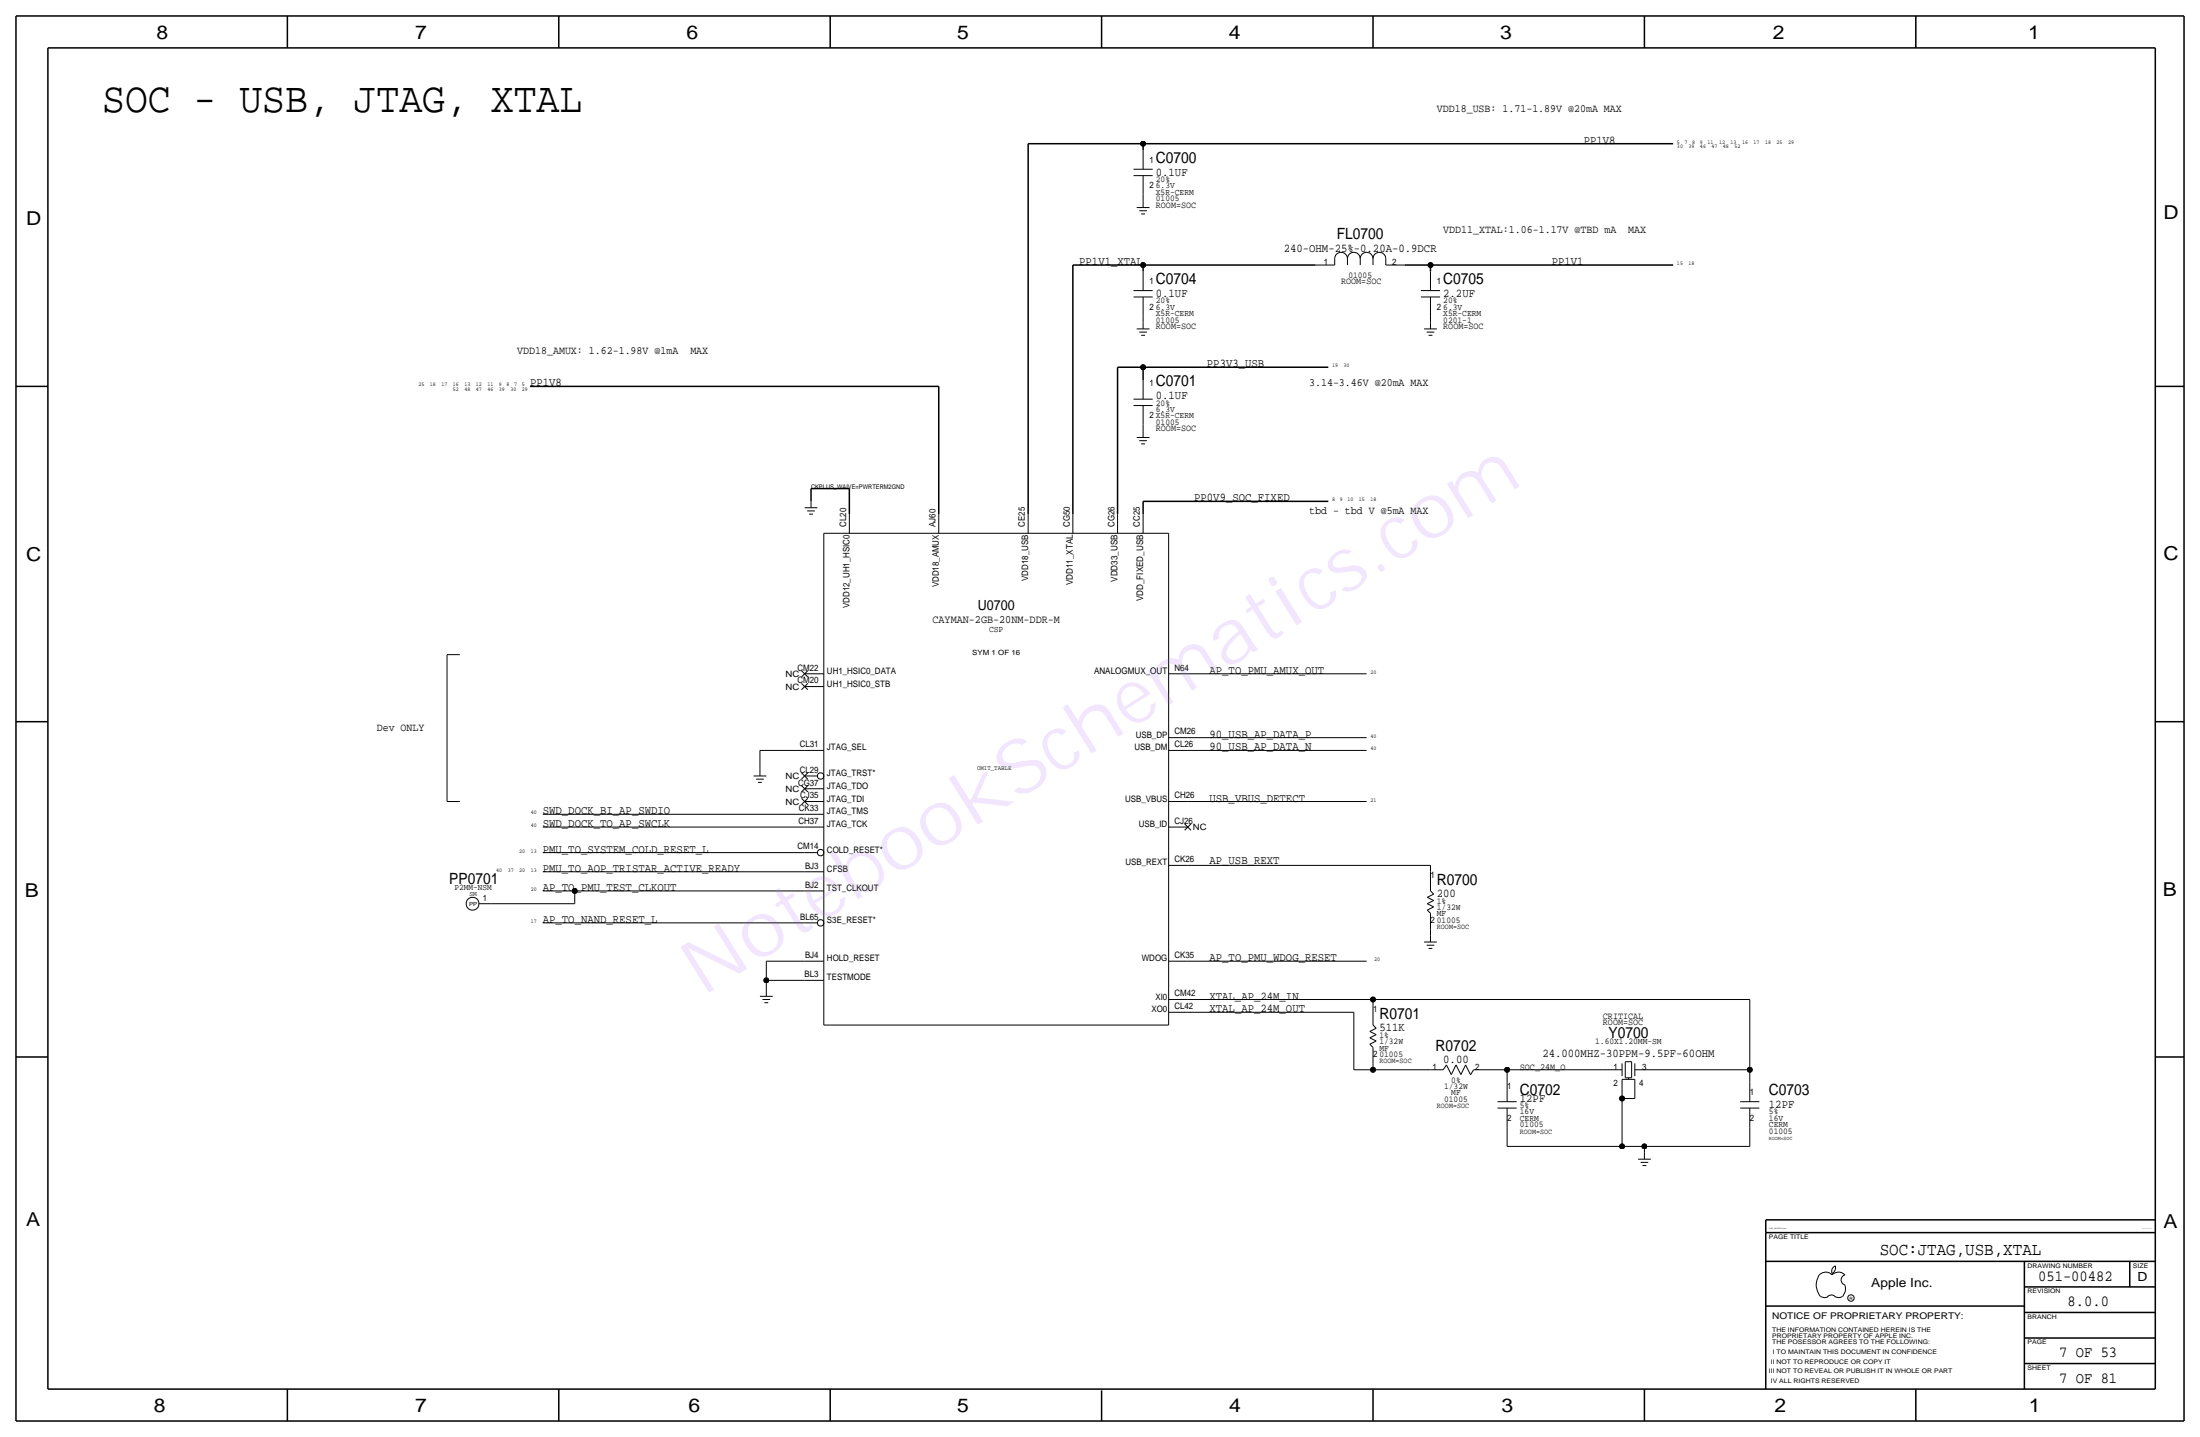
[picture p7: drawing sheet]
<svg xmlns="http://www.w3.org/2000/svg" width="875mm" height="572mm" viewBox="0 0 875 572" stroke-linecap="round" stroke-linejoin="round" font-family="sans-serif">
<g fill="none" stroke="#000" stroke-width=".4">
<path d="M454.7 59.7v7.6zM450.8 69.9h7.7zM450.8 67.3h7.7zM454.7 77.5v2.5zM454.7 69.8v7.7zM452.1 82.6h5.1zM453.1 83.8h3.1zM453.9 85.1h1.5zM454.7 80v2.6zM450.8 118.1h7.7zM450.8 115.6h7.7zM454.7 108v7.6z"/>
<path d="M454.7 118.1v7.6zM523.2 105.4h7.7zM530.9 102.9a2.54 2.54 0 0 1 2.5-2.6 2.54 2.54 0 0 1 2.5 2.6 2.54 2.54 0 0 1 2.6-2.6 2.54 2.54 0 0 1 2.5 2.6 2.54 2.54 0 0 1 2.6-2.6 2.54 2.54 0 0 1 2.5 2.6 2.54 2.54 0 0 1 2.5-2.6 2.54 2.54 0 0 1 2.6 2.6M530.9 102.9v2.5zM535.9 102.9v2.5zM541 102.9v2.5zM546.1 102.9v2.5zM551.2 105.4h7.6zM551.2 102.9v2.5zM565.1 118.1h7.7zM565.1 115.6h7.7zM569 108v7.6z"/>
<path d="M569 118.1v7.6zM452.1 130.8h5.1zM453.1 132.1h3.1zM453.9 133.4h1.5zM454.7 125.7v2.6zM454.7 128.3v2.5zM566.4 130.8h5.1zM567.4 132.1h3.1zM568.2 133.4h1.5zM569 125.7v2.6zM569 128.3v2.5zM450.8 158.8h7.7z"/>
<path d="M454.7 151.1v7.7zM450.8 161.3h7.7zM452.1 174h5.1zM453.1 175.3h3.1zM453.9 176.5h1.5zM454.7 168.9v2.6zM454.7 161.3v7.6zM454.7 171.5v2.5zM322.6 199.4v2.5zM320 201.9h5.1zM321.1 203.2h3zM321.8 204.5h1.5z"/>
<path d="M327.7 212.1v195.6zM327.7 212.1h137.1zM337.8 204.5v7.6zM373.4 204.5v7.6zM408.9 204.5v7.6zM426.7 204.5v7.6zM444.5 204.5v7.6zM454.7 204.5v7.6zM464.8 212.1v195.6zM177.8 260.4v58.4zM177.8 260.4h5.1zM318.8 274.3l2.5-2.5z"/>
<path d="M318.8 271.8l2.5 2.5zM318.8 269.2l2.5-2.5zM318.8 266.7l2.5 2.5zM320 273.1h7.7zM320 268h7.7zM464.8 268h7.6zM472.4 268h71.2zM302.3 298.5h17.7zM302.3 298.5v7.6zM320 298.5h7.7zM464.8 298.5h7.6zM464.8 293.4h7.6z"/>
<path d="M472.4 298.5h71.2zM472.4 293.4h71.2zM177.8 318.8h5.1zM299.7 308.6h5.1zM300.7 309.9h3.1zM301.5 311.2h1.5zM302.3 306.1v2.5zM318.8 317.5l2.5 2.5zM318.8 315l2.5-2.6zM318.8 312.4l2.5 2.6zM318.8 309.9l2.5-2.6zM318.8 307.3l2.5 2.6z"/>
<path d="M320 308.6h5.1zM320 318.8h7.7zM320 313.7h7.7zM464.8 318.8h7.6zM472.4 318.8h71.2zM215.9 339.1h104.1zM215.9 323.9h104.1zM215.9 328.9h104.1zM318.8 320l2.5-2.5zM320 339.1h5.1zM320 328.9h7.7zM320 323.9h7.7z"/>
<path d="M464.8 328.9h7.6zM471.2 327.7l2.5 2.5zM473.7 327.7l-2.5 2.5zM190.5 359.4h5.1zM195.6 359.4h33zM215.9 346.7h104.1zM215.9 354.3h12.7zM228.6 354.3h91.4zM228.6 354.3v5.1zM320 354.3h7.7zM320 346.7h7.7zM464.8 344.2h7.6z"/>
<path d="M472.4 344.2h96.6zM567.7 359.4l2.5 1.3zM567.7 356.9l2.5 1.2zM567.7 356.9l2.5-1.3zM567.7 359.4l2.5-1.3zM569 354.3l1.2 1.3zM569 344.2v2.5zM569 346.7v7.6zM215.9 367h104.1zM320 367h5.1zM566.4 374.6h5.1zM567.4 375.9h3.1z"/>
<path d="M567.7 362l1.3 1.2zM567.7 362l2.5-1.3zM568.2 377.2h1.5zM569 369.6v2.5zM569 372.1v2.5zM569 363.2v6.4zM302.3 396.2h5zM303.3 397.5h3zM304 398.8h1.6zM304.8 382.3v7.6zM304.8 389.9v3.8zM304.8 393.7v2.5z"/>
<path d="M304.8 382.3h15.2zM304.8 389.9h15.2zM320 382.3h7.7zM320 389.9h7.7zM464.8 397.5h7.6zM464.8 382.3h7.6zM472.4 397.5h73.7zM472.4 382.3h71.2zM546.1 397.5v2.6zM546.1 397.5h149.9zM696 397.5v28zM327.7 407.7h137.1z"/>
<path d="M464.8 402.6h7.6zM472.4 402.6h66.1zM538.5 402.6v22.9zM544.8 410.2l2.6-1.3zM544.8 415.3l2.6-1.3zM544.8 412.7l2.6-1.2zM544.8 415.3l1.3 1.3zM544.8 412.8l2.6 1.2zM544.8 410.2l2.6 1.3zM546.1 407.7l1.3 1.2zM546.1 400.1v7.6zM546.1 416.6v6.3z"/>
<path d="M538.5 425.5h7.6zM546.1 422.9v2.5zM546.1 425.5h22.9zM569 425.5h5zM575.3 423.5l-1.3 2zM575.3 423.5l1.9 3.9zM579.1 423.5l-1.9 3.9zM579.1 423.5l2 3.9zM582.9 423.5l-1.9 3.9zM582.9 423.5l2 3.9zM586.1 425.5h5.7zM586.1 425.5l-1.2 2z"/>
<path d="M591.8 425.5h7.6zM595.6 438.1h7.7zM599.4 425.4v5.1zM599.4 425.5h38.1zM599.4 430.5v7.6zM637.5 425.5h7.7zM645.2 436.9h5zM645.2 433.1v3.8zM645.2 436.9v19zM645.2 429.3v3.8zM645.2 422.9v5.1zM645.2 429.3h5z"/>
<path d="M646.4 422.2v6.5zM646.4 422.2h2.6zM646.4 428.7h2.6zM647.7 428.7v.6zM649 422.2v6.5zM650.2 433.1v3.8zM650.2 429.3v3.8zM650.2 422.9v5.1zM650.2 425.5h7.7zM657.9 425.5h38.1zM692.1 438.1h7.7zM696 425.4v5.1z"/>
<path d="M696 430.5v7.6zM595.6 440.7h7.6zM599.4 455.9h45.8zM599.4 448.3v7.6zM599.4 440.7v7.6zM645.2 455.9h8.8zM654 455.9v2.6zM654 458.5v2.5zM654.1 455.9h41.9zM692.1 440.7h7.7zM696 448.3v7.6zM696 440.7v7.6z"/>
<path d="M651.5 461h5.1zM652.5 462.3h3.1zM653.3 463.6h1.5zM724.2 515.6l.4 .2a2.67 2.67 0 0 0 2.6-.2M726.9 515.7a2.09 2.09 0 0 1 3 0M728.7 507a3.5 3.5 0 0 1 5.1 0 2.08 2.08 0 0 0-1.5 2 2.08 2.08 0 0 0 1.5 2M728.7 507a3.6 3.6 0 0 0-3.9-.8 3.6 3.6 0 0 0-2.2 3.3 7.1 7.1 0 0 0 1.5 6.2M729 504.2l1-.7a2.79 2.79 0 0 1-1.3 3l-.1-1.4zM729.7 515.6l.5 .2a2.67 2.67 0 0 0 2.5-.2M733.8 511.1a4.5 4.5 0 0 1-1 4.6"/>
<circle cx="326.4" cy="308.6" r="1.28"/>
<circle cx="326.4" cy="339.1" r="1.28"/>
<circle cx="188" cy="359.4" r="2.56"/>
<circle cx="326.4" cy="367" r="1.28"/>
<circle cx="736.2" cy="516.2" r="1.28"/>
</g>
<g fill="none" stroke="#000" stroke-width=".6" stroke-linecap="butt">
<path d="M6.3 6.4v558.7zM6.4 6.4h862.3zM19 19.1h838.2zM19 19.1v533.4zM114.3 6.4v12.7zM222.2 6.4v12.7zM330.2 6.4v12.7zM438.1 6.4v12.7zM546.1 6.4v12.7zM654 6.4v12.7zM762 6.4v12.7zM857.2 19.1v533.4z"/>
<path d="M868.7 6.4v558.7zM408.9 57.2h45.8zM408.9 57.2v147.3zM454.7 57.1v2.6zM454.7 57.2h210.8zM426.7 105.4h28zM426.7 105.4v99.1zM454.7 105.4h68.5zM454.7 105.4v2.6zM558.8 105.4h10.2zM569 105.4h96.5zM569 105.4v2.6z"/>
<path d="M6.3 153.7h12.7zM210.8 153.7h162.6zM373.4 153.7v50.8zM444.5 146v58.5zM444.5 146.1h10.2zM454.7 146.1h73.6zM454.7 146.1v5zM857.2 153.7h11.5zM322.6 194.3h15.2zM322.6 194.3v5.1zM337.8 194.3v10.2zM454.7 199.4h73.6z"/>
<path d="M454.7 199.4v5.1zM6.3 287h12.7zM857.2 287h11.5zM6.3 420.4h12.7zM857.2 420.4h11.5zM702.3 490.2h154.9zM702.3 485.1v5.1zM702.3 485.1h155zM702.3 490.2v62.3zM702.3 501.6h154.9zM702.3 519.4h102.9zM805.2 501.6v50.8z"/>
<path d="M805.2 511.8h52zM847.1 501.6v10.2zM805.2 522h52zM805.2 532.1h52zM19 552.5h838.2zM114.3 552.5v12.7zM222.2 552.5v12.7zM330.2 552.5v12.7zM438.1 553v12.2zM546.1 552.5v12.7zM654 552.5v12.7zM762 552.5v12.7z"/>
<path d="M805.2 542.3h52zM6.4 565.2h862.3z"/>
</g>
<g fill="#000" stroke="#000" stroke-width=".4">
<circle cx="454.7" cy="57.1" r="1.02"/>
<circle cx="454.7" cy="105.4" r="1.02"/>
<circle cx="569" cy="105.4" r="1.02"/>
<circle cx="454.7" cy="146" r="1.02"/>
<circle cx="228.6" cy="354.3" r="1.02"/>
<circle cx="304.8" cy="389.9" r="1.02"/>
<circle cx="546.1" cy="397.5" r="1.02"/>
<circle cx="546.1" cy="425.4" r="1.02"/>
<circle cx="599.4" cy="425.4" r="1.02"/>
<circle cx="645.2" cy="436.9" r="1.02"/>
<circle cx="696" cy="425.4" r="1.02"/>
<circle cx="645.2" cy="455.9" r="1.02"/>
<circle cx="654.1" cy="455.9" r="1.02"/>
</g>
<text font-size="30.2" fill="#9f40ff" x="279.3" y="396.5" transform="rotate(-32 279.3 396.5)">NotebookSchematics.com</text>
<text font-size="17" x="40.6" y="44.5">SOC - USB, JTAG, XTAL</text>
<g font-size="7.6">
<text x="62.2" y="15.5">8</text>
<text x="165.1" y="15.5">7</text>
<text x="273" y="15.5">6</text>
<text x="380.7" y="15.5">5</text>
<text x="488.7" y="15.5">4</text>
<text x="596.6" y="15.5">3</text>
<text x="705.1" y="15.5">2</text>
<text x="806.7" y="15.5">1</text>
<text x="10.4" y="89.4">D</text>
<text x="860.5" y="87.1">D</text>
<text x="10.4" y="223.3">C</text>
<text x="860.6" y="222.8">C</text>
<text x="9.9" y="356.6">B</text>
<text x="860.3" y="356.4">B</text>
<text x="10.4" y="487.4">A</text>
<text x="860.6" y="488.2">A</text>
<text x="61.2" y="561.6">8</text>
<text x="165.1" y="561.6">7</text>
<text x="273.8" y="561.6">6</text>
<text x="380.7" y="561.6">5</text>
<text x="488.9" y="561.6">4</text>
<text x="597.2" y="561.6">3</text>
<text x="705.9" y="561.6">2</text>
<text x="806.9" y="561.6">1</text>
</g>
<text font-size="7.1" x="747.6" y="499.1">SOC:JTAG,USB,XTAL</text>
<g font-size="6.2">
<text x="459.7" y="64.8">C0700</text>
<text x="531.7" y="95.2">FL0700</text>
<text x="459.7" y="113">C0704</text>
<text x="574" y="113">C0705</text>
<text x="459.7" y="153.7">C0701</text>
<text x="178.7" y="351.5">PP0701</text>
<text x="571.5" y="351.8">R0700</text>
<text x="548.6" y="405.1">R0701</text>
<text x="639.8" y="412.7">Y0700</text>
<text x="571" y="417.8">R0702</text>
<text x="604.5" y="435.6">C0702</text>
<text x="703.6" y="435.6">C0703</text>
<text x="810.7" y="509.3">051-00482</text>
<text x="822.3" y="519.4">8.0.0</text>
<text x="819" y="539.8">7 OF 53</text>
<text x="819" y="549.9">7 OF 81</text>
</g>
<text font-size="5.6" x="388.9" y="242.6">U0700</text>
<g font-size="5">
<text x="850.2" y="509.3">D</text>
<text x="744.2" y="511.8">Apple Inc.</text>
</g>
<g font-size="4.7">
<text x="629.9" y="57.1">PP1V8</text>
<text x="459.7" y="69.9">0.1UF</text>
<text x="510.6" y="100.3">240-OHM-25%-0.20A-0.9DCR</text>
<text x="429.3" y="105.4">PP1V1_XTAL</text>
<text x="617.2" y="105.4">PP1V1</text>
<text x="459.7" y="118.1">0.1UF</text>
<text x="574" y="118.1">2.2UF</text>
<text x="480.1" y="146">PP3V3_USB</text>
<text x="210.8" y="153.7">PP1V8</text>
<text x="459.7" y="158.8">0.1UF</text>
<text x="475" y="199.4">PP0V9_SOC_FIXED</text>
<text x="481.1" y="268">AP_TO_PMU_AMUX_OUT</text>
<text x="481.1" y="293.4">90_USB_AP_DATA_P</text>
<text x="481.1" y="298.5">90_USB_AP_DATA_N</text>
<text x="215.9" y="323.9">SWD_DOCK_BI_AP_SWDIO</text>
<text x="481.1" y="318.8">USB_VBUS_DETECT</text>
<text x="215.9" y="328.9">SWD_DOCK_TO_AP_SWCLK</text>
<text x="215.9" y="339.1">PMU_TO_SYSTEM_COLD_RESET_L</text>
<text x="215.9" y="346.7">PMU_TO_AOP_TRISTAR_ACTIVE_READY</text>
<text x="481.1" y="343.7">AP_USB_REXT</text>
<text x="215.9" y="354.3">AP_TO_PMU_TEST_CLKOUT</text>
<text x="571.5" y="356.9">200</text>
<text x="215.9" y="367">AP_TO_NAND_RESET_L</text>
<text x="481.1" y="382.3">AP_TO_PMU_WDOG_RESET</text>
<text x="481.1" y="397.5">XTAL_AP_24M_IN</text>
<text x="481.1" y="402.6">XTAL_AP_24M_OUT</text>
<text x="548.6" y="410.2">511K</text>
<text x="574.1" y="422.9">0.00</text>
<text x="613.5" y="420.4">24.000MHZ-30PPM-9.5PF-60OHM</text>
<text x="604.5" y="438.1">12PF</text>
<text x="703.6" y="440.7">12PF</text>
</g>
<text font-size="4.5" x="370.9" y="247.7">CAYMAN-2GB-20NM-DDR-M</text>
<g font-size="4.4">
<text x="571.5" y="44.4">VDD18_USB: 1.71-1.89V @20mA MAX</text>
<text x="574" y="92.7">VDD11_XTAL:1.06-1.17V @TBD mA</text>
<text x="647.6" y="92.7">MAX</text>
<text x="205.7" y="141">VDD18_AMUX: 1.62-1.98V @1mA</text>
<text x="274.6" y="141">MAX</text>
<text x="520.7" y="153.7">3.14-3.46V @20mA MAX</text>
<text x="520.7" y="204.5">tbd - tbd V @5mA MAX</text>
<text x="149.9" y="290.8">Dev ONLY</text>
</g>
<g font-size="3.8">
<text x="459.7" y="82.5">ROOM=SOC</text>
<text x="533.4" y="113">ROOM=SOC</text>
<text x="459.7" y="130.8">ROOM=SOC</text>
<text x="574" y="130.8">ROOM=SOC</text>
<text x="459.7" y="171.4">ROOM=SOC</text>
<text x="637.5" y="407.7">ROOM=SOC</text>
<text x="637.5" y="405.1">CRITICAL</text>
<text x="604.5" y="425.5">SOC_24M_O</text>
</g>
<text font-size="3.7" x="704.8" y="524.5">NOTICE OF PROPRIETARY PROPERTY:</text>
<g font-size="3.6">
<text x="426.7" y="232.8" transform="rotate(-90 426.7 232.8)">VDD11_XTAL</text>
<text x="444.5" y="231.4" transform="rotate(-90 444.5 231.4)">VDD33_USB</text>
<text x="454.7" y="239.1" transform="rotate(-90 454.7 239.1)">VDD_FIXED_USB</text>
<text x="435.2" y="268">ANALOGMUX_OUT</text>
</g>
<g font-size="3.5">
<text x="457.2" y="64.8">1</text>
<text x="457.2" y="74.9">2</text>
<text x="459.7" y="77.5">X5R-CERM</text>
<text x="459.7" y="74.9">6.3V</text>
<text x="459.7" y="72.4">20%</text>
<text x="459.7" y="80">01005</text>
<text x="526.6" y="105.4">1</text>
<text x="553.7" y="105.4">2</text>
<text x="457.2" y="113">1</text>
<text x="536.3" y="110.5">01005</text>
<text x="571.5" y="113">1</text>
<text x="457.2" y="123.2">2</text>
<text x="459.7" y="125.7">X5R-CERM</text>
<text x="459.7" y="120.6">20%</text>
<text x="459.7" y="123.2">6.3V</text>
<text x="571.5" y="123.2">2</text>
<text x="574" y="125.7">X5R-CERM</text>
<text x="574" y="120.6">20%</text>
<text x="574" y="123.2">6.3V</text>
<text x="459.7" y="128.3">01005</text>
<text x="574" y="128.3">0201-1</text>
<text x="457.2" y="153.7">1</text>
<text x="459.7" y="161.3">20%</text>
<text x="457.2" y="166.4">2 X5R-CERM</text>
<text x="459.7" y="163.8">6.3V</text>
<text x="459.7" y="168.9">01005</text>
<text x="336.6" y="209.6" transform="rotate(-90 336.6 209.6)">CL20</text>
<text x="372.1" y="209.6" transform="rotate(-90 372.1 209.6)">AJ60</text>
<text x="407.7" y="209.6" transform="rotate(-90 407.7 209.6)">CE25</text>
<text x="425.5" y="209.6" transform="rotate(-90 425.5 209.6)">CG50</text>
<text x="443.2" y="209.6" transform="rotate(-90 443.2 209.6)">CG26</text>
<text x="453.4" y="209.6" transform="rotate(-90 453.4 209.6)">CC25</text>
<text x="373.4" y="233.6" transform="rotate(-90 373.4 233.6)">VDD18_AMUX</text>
<text x="408.9" y="231" transform="rotate(-90 408.9 231)">VDD18_USB</text>
<text x="337.8" y="241.8" transform="rotate(-90 337.8 241.8)">VDD12_UH1_HSIC0</text>
<text x="393.4" y="251.5">CSP</text>
<text x="312.5" y="269.2">NC</text>
<text x="317.2" y="266.7">CM22</text>
<text x="328.9" y="268">UH1_HSIC0_DATA</text>
<text x="467.1" y="266.7">N64</text>
<text x="312.5" y="274.3">NC</text>
<text x="317.2" y="271.8">CM20</text>
<text x="328.9" y="273">UH1_HSIC0_STB</text>
<text x="451.7" y="293.4">USB_DP</text>
<text x="467.1" y="292.1">CM26</text>
<text x="318.1" y="297.2">CL31</text>
<text x="328.9" y="298.4">JTAG_SEL</text>
<text x="451.2" y="298.5">USB_DM</text>
<text x="467.1" y="297.2">CL26</text>
<text x="312.5" y="309.9">NC</text>
<text x="318.1" y="307.3">CL29</text>
<text x="328.9" y="308.6">JTAG_TRST*</text>
<text x="312.5" y="315">NC</text>
<text x="317.4" y="312.4">CG37</text>
<text x="318.3" y="317.5">CJ35</text>
<text x="328.9" y="313.7">JTAG_TDO</text>
<text x="467.1" y="317.5">CH26</text>
<text x="312.5" y="320">NC</text>
<text x="317.7" y="322.6">CK33</text>
<text x="328.9" y="323.8">JTAG_TMS</text>
<text x="328.9" y="318.8">JTAG_TDI</text>
<text x="447.5" y="318.8">USB_VBUS</text>
<text x="317.6" y="327.7">CH37</text>
<text x="328.9" y="328.9">JTAG_TCK</text>
<text x="452.9" y="328.9">USB_ID</text>
<text x="467.1" y="327.7">CJ26</text>
<text x="474.5" y="330.2">NC</text>
<text x="317.2" y="337.8">CM14</text>
<text x="328.9" y="339.1">COLD_RESET*</text>
<text x="320.2" y="345.4">BJ3</text>
<text x="328.9" y="346.7">CFSB</text>
<text x="447.7" y="344.2">USB_REXT</text>
<text x="467.1" y="342.9">CK26</text>
<text x="320.2" y="353.1">BJ2</text>
<text x="569" y="349.2">1</text>
<text x="180.8" y="354.1">P2MM-NSM</text>
<text x="192" y="358.4">1</text>
<text x="328.9" y="354.3">TST_CLKOUT</text>
<text x="571.5" y="359.4">1%</text>
<text x="318.3" y="365.8">BL65</text>
<text x="571.5" y="361.9">1/32W</text>
<text x="571.5" y="364.5">MF</text>
<text x="328.9" y="367">S3E_RESET*</text>
<text x="569" y="367">2</text>
<text x="571.5" y="367">01005</text>
<text x="320.2" y="381">BJ4</text>
<text x="328.9" y="382.3">HOLD_RESET</text>
<text x="454.2" y="382.3">WDOG</text>
<text x="467.1" y="381">CK35</text>
<text x="320" y="388.6">BL3</text>
<text x="328.9" y="389.9">TESTMODE</text>
<text x="459.6" y="397.5">XI0</text>
<text x="467.1" y="401.3">CL42</text>
<text x="467.1" y="396.2">CM42</text>
<text x="458" y="402.6">XO0</text>
<text x="546.1" y="402.6">1</text>
<text x="548.6" y="412.8">1%</text>
<text x="548.6" y="417.8">MF</text>
<text x="548.6" y="415.3">1/32W</text>
<text x="634.5" y="415.3">1.60X1.20MM-SM</text>
<text x="546.1" y="420.4">2</text>
<text x="548.6" y="420.4">01005</text>
<text x="569.7" y="425.4">1</text>
<text x="586.7" y="425.4">2</text>
<text x="641.7" y="425.4">1</text>
<text x="653.2" y="425.4">3</text>
<text x="577.2" y="430.5">0%</text>
<text x="641.7" y="431.8">2</text>
<text x="651.9" y="431.8">4</text>
<text x="574.4" y="433.1">1/32W</text>
<text x="577.2" y="435.6">MF</text>
<text x="599.4" y="433.1">1</text>
<text x="696" y="435.6">1</text>
<text x="574.4" y="438.2">01005</text>
<text x="604.5" y="443.2">16V</text>
<text x="604.5" y="440.7">5%</text>
<text x="703.6" y="443.2">5%</text>
<text x="599.4" y="445.8">2</text>
<text x="604.5" y="445.8">CERM</text>
<text x="604.5" y="448.3">01005</text>
<text x="696" y="445.8">2</text>
<text x="703.6" y="445.8">16V</text>
<text x="703.6" y="448.3">CERM</text>
<text x="703.6" y="450.8">01005</text>
</g>
<g font-size="3">
<text x="571.5" y="369.6">ROOM=SOC</text>
<text x="548.6" y="422.9">ROOM=SOC</text>
<text x="571.5" y="440.7">ROOM=SOC</text>
<text x="604.5" y="450.9">ROOM=SOC</text>
</g>
<text font-size="2.9" x="386.7" y="260.4">SYM 1 OF 16</text>
<text font-size="2.8" x="186.7" y="356.4">SM</text>
<g font-size="2.6">
<text x="322.6" y="194.3">CKPLUS_WAIVE=PWRTERM2GND</text>
<text x="388.6" y="306.1">OMIT_TABLE</text>
</g>
<g font-size="2.5">
<text x="703.6" y="492.8">PAGE TITLE</text>
<text x="806.5" y="504.2">DRAWING NUMBER</text>
<text x="848.4" y="504.2">SIZE</text>
<text x="806.5" y="514.4">REVISION</text>
<text x="806.5" y="524.5">BRANCH</text>
<text x="704.8" y="532.1">PROPRIETARY PROPERTY OF APPLE INC.</text>
<text x="704.8" y="529.6">THE INFORMATION CONTAINED HEREIN IS THE</text>
<text x="704.8" y="534.7">THE POSESSOR AGREES TO THE FOLLOWING:</text>
<text x="705.1" y="538.5">I TO MAINTAIN THIS DOCUMENT IN CONFIDENCE</text>
<text x="806.5" y="534.7">PAGE</text>
<text x="704.3" y="542.3">II NOT TO REPRODUCE OR COPY IT</text>
<text x="806.5" y="544.8">SHEET</text>
<text x="703.6" y="546.1">III NOT TO REVEAL OR PUBLISH IT IN WHOLE OR PART</text>
<text x="704.3" y="549.9">IV ALL RIGHTS RESERVED</text>
</g>
<g font-size="2.3">
<text x="667" y="57.1">5</text>
<text x="667" y="59">30</text>
<text x="670" y="57.1">7</text>
<text x="671.6" y="59">39</text>
<text x="673.1" y="57.1">8</text>
<text x="676.1" y="57.1">9</text>
<text x="676.1" y="59">46</text>
<text x="679.2" y="57.1">11</text>
<text x="680.7" y="59">47</text>
<text x="683.8" y="57.1">12</text>
<text x="685.3" y="59">48</text>
<text x="688.3" y="57.1">13</text>
<text x="689.9" y="59">52</text>
<text x="692.9" y="57.1">16</text>
<text x="697.5" y="57.1">17</text>
<text x="702.1" y="57.1">18</text>
<text x="706.6" y="57.1">25</text>
<text x="711.2" y="57.1">29</text>
<text x="667" y="105.4">15</text>
<text x="671.6" y="105.4">18</text>
<text x="529.8" y="146.1">19</text>
<text x="534.4" y="146.1">30</text>
<text x="166.4" y="153.7">25</text>
<text x="171" y="153.7">18</text>
<text x="175.6" y="153.7">17</text>
<text x="180.1" y="155.5">52</text>
<text x="180.1" y="153.7">16</text>
<text x="184.7" y="155.5">48</text>
<text x="184.7" y="153.7">13</text>
<text x="189.3" y="155.5">47</text>
<text x="189.3" y="153.7">12</text>
<text x="193.8" y="155.5">46</text>
<text x="193.9" y="153.7">11</text>
<text x="198.4" y="155.5">39</text>
<text x="198.4" y="153.7">9</text>
<text x="201.5" y="153.7">8</text>
<text x="203" y="155.5">30</text>
<text x="204.5" y="153.7">7</text>
<text x="207.6" y="155.5">29</text>
<text x="207.6" y="153.7">5</text>
<text x="529.8" y="199.4">8</text>
<text x="532.9" y="199.4">9</text>
<text x="535.9" y="199.4">10</text>
<text x="540.5" y="199.4">15</text>
<text x="545.1" y="199.4">18</text>
<text x="545.1" y="268">20</text>
<text x="545.1" y="293.4">40</text>
<text x="545.1" y="298.4">40</text>
<text x="211.1" y="323.8">40</text>
<text x="545.1" y="318.8">21</text>
<text x="211.1" y="328.9">40</text>
<text x="206.5" y="339.1">20</text>
<text x="211.1" y="339.1">13</text>
<text x="197.4" y="346.7">40</text>
<text x="201.9" y="346.7">37</text>
<text x="206.5" y="346.7">20</text>
<text x="211.1" y="346.7">13</text>
<text x="211.1" y="354.3">20</text>
<text x="186.6" y="360.2">PP</text>
<text x="211.1" y="367">17</text>
<text x="546.6" y="382.3">20</text>
</g>
<text font-size="2.2" x="703.6" y="453.4">ROOM=SOC</text>
<text font-size="1.8" x="735.6" y="516.9">R</text>
<text font-size=".8" x="703.6" y="489">SYNC_MASTER=Sync</text>
<text font-size=".4" x="852" y="488.9">SYNC_DATE=06/06/2016</text>
</svg>
